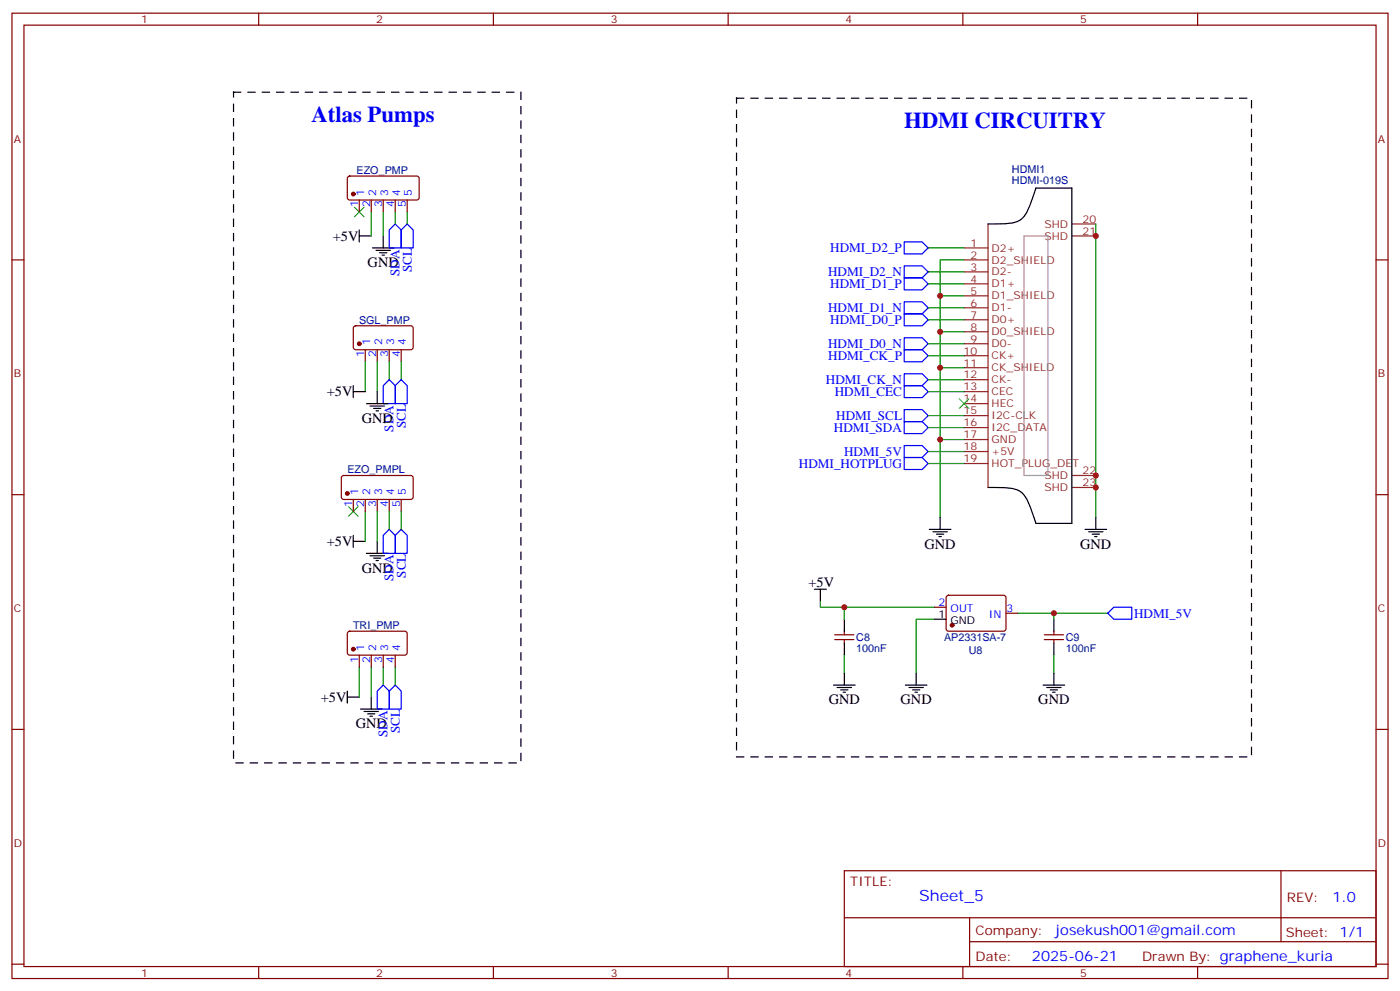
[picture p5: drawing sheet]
<svg xmlns="http://www.w3.org/2000/svg" width="412mm" height="292mm" viewBox="0 0 412 292" stroke-linecap="round" stroke-linejoin="round" font-family="sans-serif">
<g fill="none" stroke="#870000" stroke-width=".35">
<path d="M3.5 3.9h405.4v284.3h-405.4zM7.1 7.4h398.2v277.3h-398.2zM76.2 3.9v3.5M145.3 3.9v3.5M214.5 3.9v3.5M283.6 3.9v3.5M352.8 3.9v3.5M102.5 52.1l.5-.2h20l.5 .7-.1 5.9-.6 .4-20.1-.1-.4-.6v-5.6zM105.8 58.9v3.5M109.4 58.9v3.5M112.9 58.9v3.5M116.4 58.9v3.5"/>
<path d="M119.9 58.9v3.5M3.5 76.6h3.6M405.3 76.6h3.6M104.3 96.2l.5-.2h16.5l.4 .7-.1 5.9-.6 .4-16.5-.1-.4-.6v-5.6zM107.6 103v3.5M111.1 103v3.5M114.7 103v3.5M118.2 103v3.5M3.5 145.7h3.6M100.8 140.3l.4-.2h20.1l.4 .7-.1 5.9-.6 .4-20-.1-.5-.6v-5.6zM104.1 147.1v3.5M107.6 147.1v3.5"/>
<path d="M111.1 147.1v3.5M114.7 147.1v3.5M118.2 147.1v3.5M405.3 145.7h3.6M275.2 178.9h3.5M278.9 175.5l.5-.2 16.5 .1 .4 .6v9.5l-.7 .4-16.5-.1-.4-.6v-9.2zM102.5 186.1l.5-.2 16.5 .1 .4 .6v5.9l-.7 .5-16.5-.1-.4-.6v-5.7zM105.8 193v3.5M109.4 193v3.5M112.9 193v3.5M116.4 193v3.5M245.9 187h5.6"/>
<path d="M245.9 188.4h5.6M248.7 185.9v1.1M248.7 188.4v1M296.3 180.6h3.6M307.6 187h5.7M307.6 188.4h5.7M310.4 185.9v1.1M310.4 188.4v1M3.5 214.8h3.6M405.3 214.8h3.6M248.7 256.5h156.6v28.2h-156.6zM377.3 256.5v20.9"/>
<path d="M248.7 270.3h156.5M285.6 277.4h119.6M285.6 270.3v14.1M3.5 284h3.6M76.2 284.7v3.5M145.3 284.7v3.5M214.5 284.7v3.5M283.6 284.7v3.5M352.8 284.7v3.5M405.3 284h3.6"/>
</g>
<g fill="none" stroke="#8c2424" stroke-width=".35">
<path d="M284 73h7M284 76.6h7M291 66v77.6M315.7 66h7.1M315.7 69.5h7.1M284 80.1h7M284 83.6h7M284 87.1h7M284 90.7h7M284 94.2h7M284 97.7h7M284 101.2h7"/>
<path d="M284 104.8h7M284 108.3h7M284 111.8h7M284 115.4h7M284 118.9h7M284 122.4h7M284 125.9h7M284 129.5h7M284 133h7M284 136.5h7M315.7 140.1h7.1M315.7 143.6h7.1"/>
</g>
<g fill="none" stroke="#000" stroke-width=".35">
<path d="M105.8 69.5h3.6M105.8 67.7v3.6M109.7 73h6.4M110.8 73.7h4.2M111.8 74.4h2.1M112.5 75.1h.7M112.9 69.5v3.5M291 66l4-.1a8.1 8.1 0 0 0 6.5-1.9 26.9 26.9 0 0 0 3.7-8.6h10.5v98.8h-10.5l-1.4-4a8.9 8.9 0 0 0-3.9-5.8 23.4 23.4 0 0 0-8.9-.8M104.1 113.6v3.5M104.1 115.4h3.5M107.9 118.9h6.4M109 119.6h4.2"/>
<path d="M111.1 115.4v3.5M110.1 120.3h2.1M110.8 121h.7M104.1 159.5h3.5M104.1 157.7v3.5M111.1 159.5v3.5M273.8 155.9h6.3M274.8 156.6h4.2M275.9 157.3h2.1M276.6 158h.7M276.9 152.4v3.5M319.6 155.9h6.4"/>
<path d="M320.7 156.6h4.2M321.7 157.3h2.1M322.4 158h.7M322.8 152.4v3.5M107.9 163h6.4M109 163.7h4.2M110.1 164.4h2.1M110.8 165.1h.7M239.9 173.6h3.5M241.7 173.6v3.5M248.7 182.4v3.5M248.7 189.4v3.6"/>
<path d="M248.7 198.3v3.5M269.9 198.3v3.5M275.2 182.4h3.5M310.4 182.4v3.5M310.4 189.4v3.6M310.4 198.3v3.5M102.3 205.3h3.5M102.3 203.6v3.5M106.2 208.8h6.3M107.2 209.6h4.3M108.3 210.3h2.1M109 211h.7"/>
<path d="M109.4 205.3v3.5M245.5 201.8h6.4M246.6 202.5h4.2M247.6 203.2h2.2M248.4 203.9h.7M266.7 201.8h6.3M267.8 202.5h4.2M268.8 203.2h2.1M269.5 203.9h.7M307.3 201.8h6.3M308.3 202.5h4.3M309.4 203.2h2.1"/>
<path d="M310.1 203.9h.7"/>
</g>
<path d="M301.6 69.5h7.1v70.6h-7.1z" fill="none" stroke="#999" stroke-width=".35"/>
<g fill="none" stroke="#00f" stroke-width=".35">
<path d="M116.4 66l1.8 1.7v5.3h-3.5v-5.3zM119.9 66l1.8 1.7v5.3h-3.5v-5.3zM266.3 71.3h5.3l1.8 1.7-1.8 1.8h-5.3zM266.3 78.3h5.3l1.8 1.8-1.8 1.7h-5.3zM266.3 88.9h5.3l1.8 1.8-1.8 1.7h-5.3zM266.3 81.8h5.3l1.8 1.8-1.8 1.8h-5.3zM266.3 99.5h5.3l1.8 1.7-1.8 1.8h-5.3zM266.3 92.4h5.3l1.8 1.8-1.8 1.8h-5.3zM114.7 111.8l1.7 1.8v5.3h-3.5v-5.3zM118.2 111.8l1.7 1.8v5.3h-3.5v-5.3zM266.3 110.1h5.3l1.8 1.7-1.8 1.8h-5.3zM266.3 103h5.3l1.8 1.8-1.8 1.7h-5.3z"/>
<path d="M266.3 113.6h5.3l1.8 1.8-1.8 1.7h-5.3zM266.3 120.7h5.3l1.8 1.7-1.8 1.8h-5.3zM266.3 124.2h5.3l1.8 1.7-1.8 1.8h-5.3zM266.3 134.8h5.3l1.8 1.7-1.8 1.8h-5.3zM266.3 131.2h5.3l1.8 1.8-1.8 1.8h-5.3zM114.7 155.9l1.7 1.8v5.3h-3.5v-5.3zM118.2 155.9l1.7 1.8v5.3h-3.5v-5.3zM326.3 180.6l1.8-1.7h5.3v3.5h-5.3zM112.9 201.8l1.8 1.8v5.2h-3.6v-5.2zM116.4 201.8l1.8 1.8v5.2h-3.5v-5.2z"/>
</g>
<g fill="none" stroke="#008700" stroke-width=".35">
<path d="M109.4 62.4v7.1M112.9 62.4v7.1M116.4 62.4v3.6M119.9 62.4v3.6M273.4 73h10.6M284 76.6h-7.1v52.9M322.8 66v86.4M273.4 94.2h10.6M273.4 90.7h10.6M273.4 83.6h10.6M273.4 80.1h10.6M276.9 97.7h7.1"/>
<path d="M276.9 87.1h7.1M107.6 106.5v8.9M111.1 106.5v8.9M114.7 106.5v5.3M118.2 106.5v5.3M273.4 115.4h10.6M273.4 111.8h10.6M273.4 104.8h10.6M273.4 101.2h10.6M276.9 108.3h7.1M273.4 136.5h10.6M273.4 125.9h10.6"/>
<path d="M273.4 122.4h10.6M273.4 133h10.6M284 129.5h-7.1v22.9M107.6 150.6v8.9M111.1 150.6v8.9M114.7 150.6v5.3M118.2 150.6v5.3M241.7 177.1v1.8h7M275.2 178.9h-26.5v3.5M105.8 196.5v8.8M109.4 196.5v8.8M112.9 196.5v5.3"/>
<path d="M116.4 196.5v5.3M248.7 193v5.3M275.2 182.4h-5.3v15.9M299.9 180.6h10.5v1.8M310.4 180.6h15.9M310.4 193v5.3"/>
</g>
<path d="M104.4 61l2.8 2.9M107.2 61l-2.8 2.9M282.6 117.5l2.8 2.8M285.4 117.5l-2.8 2.8M102.7 149.2l2.8 2.8M105.5 149.2l-2.8 2.8" fill="none" stroke="#3c3" stroke-width=".35"/>
<g fill="#870000" stroke="#870000" stroke-width=".35">
<circle cx="280.5" cy="184.2" r=".53"/>
<circle cx="102.3" cy="145.3" r=".53"/>
<circle cx="104.1" cy="57.2" r=".53"/>
<circle cx="104.1" cy="191.2" r=".53"/>
<circle cx="105.8" cy="101.2" r=".53"/>
</g>
<path d="M68.8 27.2h84.7v197.5h-84.7zM217 28.9h151.7v194.1h-151.7z" fill="none" stroke="#000" stroke-width=".35" stroke-dasharray="2.1 2.1"/>
<g fill="#c00">
<circle cx="276.9" cy="129.5" r=".88"/>
<circle cx="276.9" cy="108.3" r=".88"/>
<circle cx="276.9" cy="97.7" r=".88"/>
<circle cx="276.9" cy="87.1" r=".88"/>
<circle cx="322.8" cy="69.5" r=".88"/>
<circle cx="322.8" cy="140.1" r=".88"/>
<circle cx="322.8" cy="143.6" r=".88"/>
<circle cx="310.4" cy="180.6" r=".88"/>
<circle cx="248.7" cy="178.9" r=".88"/>
</g>
<g font-size="6.7" fill="#00f">
<text x="91.7" y="36">Atlas Pumps</text>
<text x="266.3" y="37.7">HDMI CIRCUITRY</text>
</g>
<text font-size="4.6" fill="#00f" x="270.8" y="265.5">Sheet_5</text>
<g font-size="4.2">
<text x="98" y="70.9">+5V</text>
<text x="108.3" y="78.7">GND</text>
<text x="96.3" y="116.8">+5V</text>
<text x="106.5" y="124.5">GND</text>
<text x="96.3" y="160.8">+5V</text>
<text x="272.3" y="161.6">GND</text>
<text x="318.2" y="161.6">GND</text>
<text x="106.5" y="168.6">GND</text>
<text x="238.1" y="172.9">+5V</text>
<text x="94.5" y="206.7">+5V</text>
<text x="244.1" y="207.4">GND</text>
<text x="265.3" y="207.4">GND</text>
<text x="305.9" y="207.4">GND</text>
<text x="104.8" y="214.5">GND</text>
</g>
<g font-size="4.2" fill="#00f">
<text x="392.5" y="265.7">1.0</text>
<text x="310.9" y="275.3">josekush001@gmail.com</text>
<text x="304" y="283.1">2025-06-21</text>
</g>
<g font-size="3.9" fill="#00f">
<text x="244.6" y="74.3">HDMI_D2_P</text>
<text x="117.7" y="81.3" transform="rotate(-90 117.7 81.3)">SDA</text>
<text x="121.3" y="80.2" transform="rotate(-90 121.3 80.2)">SCL</text>
<text x="243.9" y="81.3">HDMI_D2_N</text>
<text x="244.6" y="84.8">HDMI_D1_P</text>
<text x="243.9" y="91.9">HDMI_D1_N</text>
<text x="244.6" y="95.4">HDMI_D0_P</text>
<text x="243.9" y="102.5">HDMI_D0_N</text>
<text x="243.9" y="106">HDMI_CK_P</text>
<text x="243.3" y="113.1">HDMI_CK_N</text>
<text x="245.9" y="116.6">HDMI_CEC</text>
<text x="246.3" y="123.6">HDMI_SCL</text>
<text x="115.9" y="127.1" transform="rotate(-90 115.9 127.1)">SDA</text>
<text x="119.5" y="126.1" transform="rotate(-90 119.5 126.1)">SCL</text>
<text x="245.7" y="127.2">HDMI_SDA</text>
<text x="235.3" y="137.8">HDMI_HOTPLUG</text>
<text x="248.6" y="134.2">HDMI_5V</text>
<text x="115.9" y="171.2" transform="rotate(-90 115.9 171.2)">SDA</text>
<text x="119.5" y="170.2" transform="rotate(-90 119.5 170.2)">SCL</text>
<text x="334.1" y="182">HDMI_5V</text>
<text x="114.2" y="217.1" transform="rotate(-90 114.2 217.1)">SDA</text>
<text x="117.8" y="216" transform="rotate(-90 117.8 216)">SCL</text>
</g>
<g font-size="3.9" fill="#800">
<text x="250.5" y="261.1">TITLE:</text>
<text x="379.1" y="265.7">REV:</text>
<text x="287.4" y="275.3">Company:</text>
<text x="378.7" y="275.9">Sheet: 1/1</text>
<text x="287.4" y="282.9">Date:</text>
<text x="336.4" y="283">Drawn By: graphene_kuria</text>
</g>
<g font-size="3.2" fill="#800">
<text x="41.6" y="6.9">1</text>
<text x="110.8" y="6.9">2</text>
<text x="179.9" y="6.9">3</text>
<text x="249.1" y="6.9">4</text>
<text x="318.2" y="6.9">5</text>
<text x="4.1" y="42">A</text>
<text x="405.9" y="42">A</text>
<text x="4.1" y="111.1">B</text>
<text x="405.9" y="111.1">B</text>
<text x="4.1" y="180.3">C</text>
<text x="405.9" y="180.3">C</text>
<text x="4.1" y="249.4">D</text>
<text x="405.9" y="249.4">D</text>
<text x="41.6" y="287.7">1</text>
<text x="110.8" y="287.7">2</text>
<text x="179.9" y="287.7">3</text>
<text x="249.1" y="287.7">4</text>
<text x="318.2" y="287.7">5</text>
</g>
<g font-size="3.2" fill="#000080">
<text x="105" y="51.2">EZO_PMP</text>
<text x="298.1" y="51">HDMI1</text>
<text x="298.1" y="54.3">HDMI-019S</text>
<text x="105.8" y="95.3">SGL_PMP</text>
<text x="102.3" y="139.4">EZO_PMPL</text>
<text x="104" y="185.3">TRI_PMP</text>
<text x="252.2" y="192">100nF</text>
<text x="252.2" y="188.9">C8</text>
<text x="278.1" y="188.9">AP2331SA-7</text>
<text x="314" y="192">100nF</text>
<text x="314" y="188.9">C9</text>
<text x="285.4" y="192.7">U8</text>
</g>
<g font-size="3.2" fill="#00f">
<text x="107.2" y="57.6" transform="rotate(-90 107.2 57.6)">1</text>
<text x="110.8" y="57.6" transform="rotate(-90 110.8 57.6)">2</text>
<text x="114.3" y="57.6" transform="rotate(-90 114.3 57.6)">3</text>
<text x="117.8" y="57.6" transform="rotate(-90 117.8 57.6)">4</text>
<text x="121.4" y="57.6" transform="rotate(-90 121.4 57.6)">5</text>
<text x="105.5" y="61.1" transform="rotate(-90 105.5 61.1)">1</text>
<text x="109" y="61.1" transform="rotate(-90 109 61.1)">2</text>
<text x="112.5" y="61.1" transform="rotate(-90 112.5 61.1)">3</text>
<text x="116.1" y="61.1" transform="rotate(-90 116.1 61.1)">4</text>
<text x="119.6" y="61.1" transform="rotate(-90 119.6 61.1)">5</text>
<text x="109" y="101.7" transform="rotate(-90 109 101.7)">1</text>
<text x="112.5" y="101.7" transform="rotate(-90 112.5 101.7)">2</text>
<text x="116.1" y="101.7" transform="rotate(-90 116.1 101.7)">3</text>
<text x="119.6" y="101.7" transform="rotate(-90 119.6 101.7)">4</text>
<text x="107.2" y="105.2" transform="rotate(-90 107.2 105.2)">1</text>
<text x="110.8" y="105.2" transform="rotate(-90 110.8 105.2)">2</text>
<text x="114.3" y="105.2" transform="rotate(-90 114.3 105.2)">3</text>
<text x="117.8" y="105.2" transform="rotate(-90 117.8 105.2)">4</text>
<text x="103.7" y="149.3" transform="rotate(-90 103.7 149.3)">1</text>
<text x="105.5" y="145.8" transform="rotate(-90 105.5 145.8)">1</text>
<text x="107.2" y="149.3" transform="rotate(-90 107.2 149.3)">2</text>
<text x="109" y="145.8" transform="rotate(-90 109 145.8)">2</text>
<text x="110.8" y="149.3" transform="rotate(-90 110.8 149.3)">3</text>
<text x="112.5" y="145.8" transform="rotate(-90 112.5 145.8)">3</text>
<text x="114.3" y="149.3" transform="rotate(-90 114.3 149.3)">4</text>
<text x="116.1" y="145.8" transform="rotate(-90 116.1 145.8)">4</text>
<text x="117.8" y="149.3" transform="rotate(-90 117.8 149.3)">5</text>
<text x="119.6" y="145.8" transform="rotate(-90 119.6 145.8)">5</text>
<text x="276.5" y="178.5">2</text>
<text x="280" y="180.3">OUT</text>
<text x="291.3" y="182">IN</text>
<text x="296.5" y="180.3">3</text>
<text x="107.2" y="191.7" transform="rotate(-90 107.2 191.7)">1</text>
<text x="110.8" y="191.7" transform="rotate(-90 110.8 191.7)">2</text>
<text x="114.3" y="191.7" transform="rotate(-90 114.3 191.7)">3</text>
<text x="117.8" y="191.7" transform="rotate(-90 117.8 191.7)">4</text>
<text x="105.5" y="195.2" transform="rotate(-90 105.5 195.2)">1</text>
<text x="109" y="195.2" transform="rotate(-90 109 195.2)">2</text>
<text x="112.5" y="195.2" transform="rotate(-90 112.5 195.2)">3</text>
<text x="116.1" y="195.2" transform="rotate(-90 116.1 195.2)">4</text>
</g>
<g font-size="3.2" fill="#8d2323">
<text x="318.9" y="65.6">20</text>
<text x="307.7" y="67">SHD</text>
<text x="307.7" y="70.6">SHD</text>
<text x="318.9" y="69.1">21</text>
<text x="285.8" y="72.7">1</text>
<text x="285.8" y="76.2">2</text>
<text x="292.1" y="74.1">D2+</text>
<text x="292.1" y="77.6">D2_SHIELD</text>
<text x="285.8" y="79.7">3</text>
<text x="285.8" y="83.3">4</text>
<text x="292.1" y="81.1">D2-</text>
<text x="285.8" y="86.8">5</text>
<text x="292.1" y="84.7">D1+</text>
<text x="292.1" y="88.2">D1_SHIELD</text>
<text x="285.8" y="90.3">6</text>
<text x="285.8" y="93.8">7</text>
<text x="292.1" y="91.7">D1-</text>
<text x="292.1" y="95.3">D0+</text>
<text x="285.8" y="97.4">8</text>
<text x="285.8" y="100.9">9</text>
<text x="292.1" y="98.8">D0_SHIELD</text>
<text x="283.8" y="104.4">10</text>
<text x="283.8" y="108">11</text>
<text x="292.1" y="102.3">D0-</text>
<text x="292.1" y="105.8">CK+</text>
<text x="283.8" y="111.5">12</text>
<text x="292.1" y="109.4">CK_SHIELD</text>
<text x="292.1" y="112.9">CK-</text>
<text x="283.8" y="115">13</text>
<text x="283.8" y="118.5">14</text>
<text x="292.1" y="116.4">CEC</text>
<text x="292.1" y="119.9">HEC</text>
<text x="283.8" y="122.1">15</text>
<text x="283.8" y="125.6">16</text>
<text x="292.1" y="123.5">I2C-CLK</text>
<text x="283.8" y="129.1">17</text>
<text x="292.1" y="127">I2C_DATA</text>
<text x="292.1" y="130.5">GND</text>
<text x="283.8" y="132.6">18</text>
<text x="283.8" y="136.2">19</text>
<text x="292.1" y="134.1">+5V</text>
<text x="292.1" y="137.6">HOT_PLUG_DET</text>
<text x="307.7" y="141.1">SHD</text>
<text x="318.9" y="139.7">22</text>
<text x="318.9" y="143.2">23</text>
<text x="307.7" y="144.6">SHD</text>
</g>
<g font-size="3.2">
<text x="276.5" y="182">1</text>
<text x="280" y="183.8">GND</text>
</g>
</svg>
